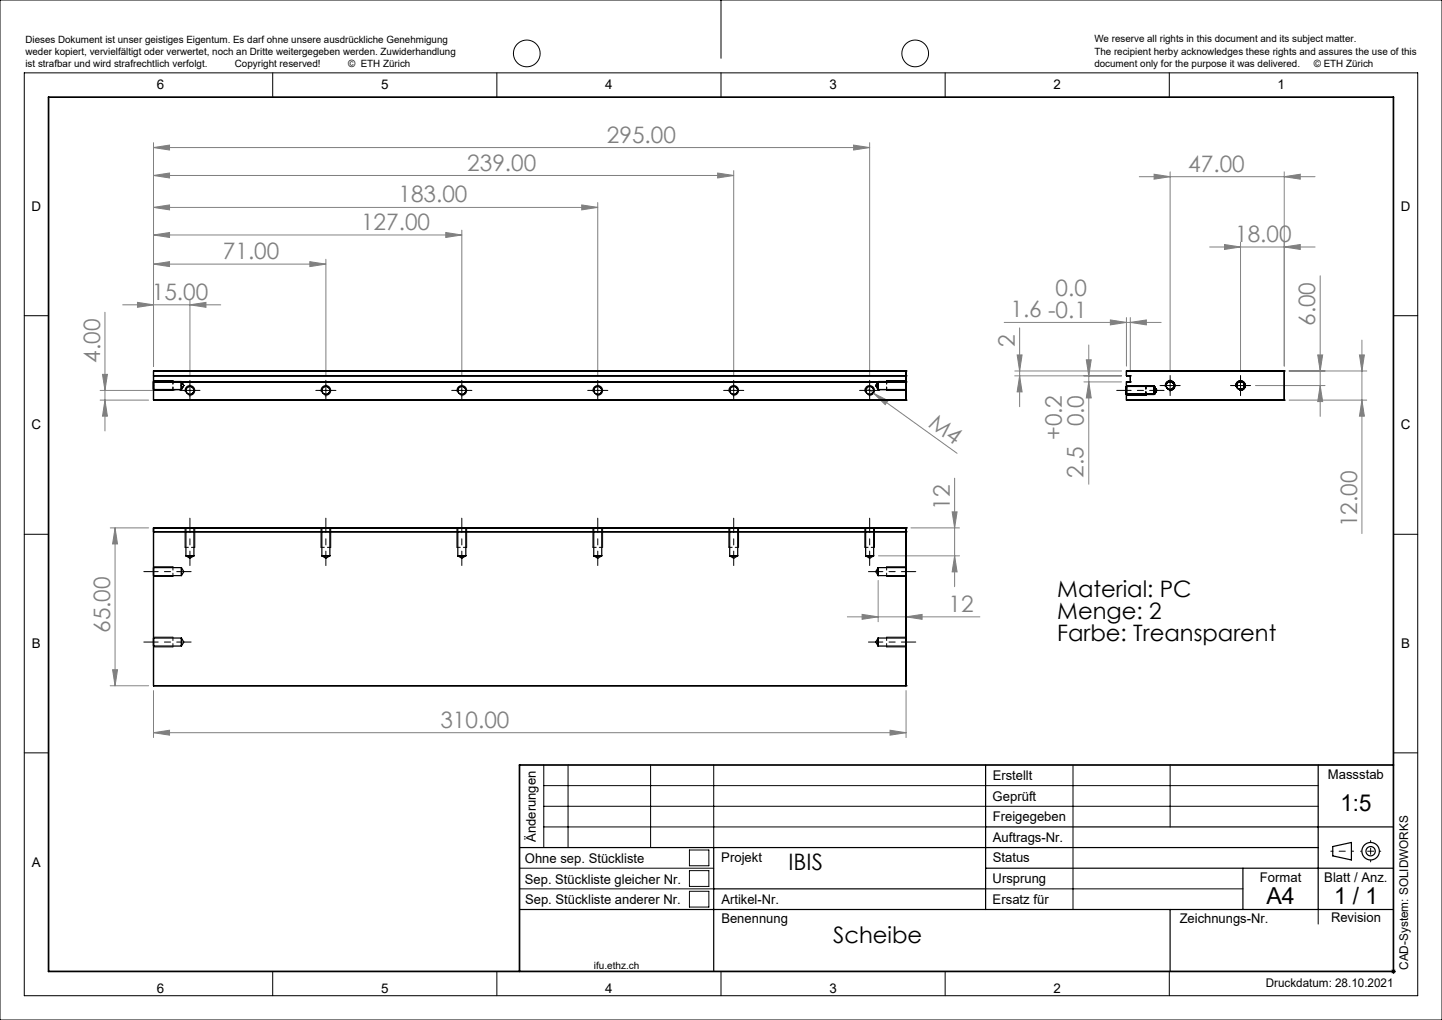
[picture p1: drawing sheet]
<svg xmlns="http://www.w3.org/2000/svg" width="297mm" height="210mm" viewBox="0 0 297 210" stroke-linecap="round" stroke-linejoin="round" font-family="sans-serif">
<g fill="none" stroke="#000" stroke-width=".21">
<path d="M0 0h297v210h-297zM5 15h287v190h-287zM56.2 15v5M102.3 15v5M148.5 0v12M148.5 15v5M194.7 15v5M240.8 15v5M5 65h5M31.6 78.4h4M39.1 79.1v2.5M67.1 79.1v2.5"/>
<path d="M95.1 79.1v2.5M123.1 79.1v2.5M151.1 79.1v2.5M179.1 79.1v2.5M182.6 78.4h4M232 79.4h4M239.8 79.4h2.5M240 79.6a1 1 0 0 1 .9-1.2 1 1 0 0 1 1.1 1.1 1 1 0 0 1-1.3 .8M241 78.1v2.5M254.3 79.4h2.5M254.5 79.6a1 1 0 0 1 .9-1.2 1 1 0 0 1 1.1 1.1 1 1 0 0 1-1.3 .8M255.5 78.1v2.5"/>
<path d="M287 65h5M31.6 80.4h4M37.9 80.4h2.5M38.2 80.6a1 1 0 0 1 .8-1.2 1 1 0 0 1 1.1 1.1 1 1 0 0 1-1.2 .8M65.9 80.4h2.5M66.2 80.6a1 1 0 0 1 .8-1.2 1 1 0 0 1 1.1 1.1 1 1 0 0 1-1.2 .8M93.9 80.4h2.5M94.2 80.6a1 1 0 0 1 .8-1.2 1 1 0 0 1 1.1 1.1 1 1 0 0 1-1.2 .8M121.9 80.4h2.5M122.2 80.6a1 1 0 0 1 .8-1.2 1 1 0 0 1 1.1 1.1 1 1 0 0 1-1.2 .8M149.9 80.4h2.5M150.2 80.6a1 1 0 0 1 .8-1.2 1 1 0 0 1 1.1 1.1 1 1 0 0 1-1.2 .8"/>
<path d="M177.9 80.4h2.5M178.2 80.6a1 1 0 0 1 .8-1.2 1 1 0 0 1 1.1 1.1 1 1 0 0 1-1.2 .8M182.6 80.4h4M232 81.4h4M5 110h5M31.6 116.7h4M31.6 118.7h4M38.1 108.7v4M40.1 108.7v4M66.1 108.7v4M68.1 108.7v4M94.1 108.7v4"/>
<path d="M96.1 108.7v4M122.1 108.7v4M124.1 108.7v4M150.1 108.7v4M152.1 108.7v4M178.1 108.7v4M180.1 108.7v4M182.6 116.7h4M182.6 118.7h4M287 110h5M31.6 131.2h4M31.6 133.2h4"/>
<path d="M182.6 131.2h4M182.6 133.2h4M5 155h5M112 157.5v17M117 157.5v17M134 157.5v17M147 157.5v17M221 157.5v29.8M241 157.5v12.8M287 155h5M107 178.8h40M112 166h159.5"/>
<path d="M112 161.8h159.5M112 170.3h91M142 175h4v3.3h-4zM142 179.3h4v3.2h-4zM107 183h40M142 183.5h4v3.3h-4zM203 183h53M271.5 187.3v3M286.6 199.6l.8 .8M287 199.5v1M287.4 199.6l-.8 .8M56.2 200v5"/>
<path d="M102.3 200v5M148.5 200v5M194.7 200v5M240.8 200v5M286.5 200h1"/>
<circle cx="108.5" cy="11" r="2.75"/>
<circle cx="188.5" cy="11" r="2.75"/>
</g>
<g fill="none" stroke="#000" stroke-width=".25">
<path d="M203 157.5v29.8M271.5 157.5v29.8M107 174.5h164.5M147 174.5v25.5M203 170.3h84M203 178.7h84M256 178.7v8.6M274.5 174.3l3.8-.8v3.6l-3.8-.9zM107 187.3h180M147 183h56M241 187.3v12.7"/>
<circle cx="282.3" cy="175.3" r="1.8"/>
<circle cx="282.3" cy="175.3" r=".96"/>
</g>
<g fill="none" stroke="#808080" stroke-width=".21">
<path d="M31.6 36.1l3.3-.5v1zM31.6 30.4l3.3-.5v1zM31.6 29.4v46M31.6 36.1h119.5M31.6 30.4h147.5M147.8 35.6l3.3 .5-3.3 .5zM151.1 35.1v42.2M175.8 29.9l3.3 .5-3.3 .5zM179.1 29.4v47.9M234.7 36.4h36.2M237.7 35.9l3.3 .5-3.3 .5zM241 35.4v40.9"/>
<path d="M264.5 36.4l3.3-.5v1zM264.5 35.4v40M31.6 54.4l3.3-.5v1zM31.6 48.4l3.3-.5v1zM31.6 42.7l3.3-.5v1zM31.6 54.4h35.5M31.6 48.4h63.5M31.6 42.7h91.5M63.8 53.9l3.3 .5-3.3 .5zM67.1 53.4v23.9M91.8 47.9l3.3 .5-3.3 .5zM95.1 47.4v29.9"/>
<path d="M119.8 42.2l3.3 .5-3.3 .5zM123.1 41.7v35.6M249.2 50.9h21.7M252.2 50.3l3.3 .6-3.3 .5zM255.5 49.9v26.4M264.5 50.9l3.3-.6v1.1zM271.9 56.8v28.9M21.1 77.1h1l-.5 3.3zM21.6 64.3v24.4M25.3 62.8h20.2M28.3 62.3l3.3 .5-3.3 .5zM39.1 62.8l3.3-.5v1z"/>
<path d="M39.1 61.8v15.5M178.3 79.8l18.8 13.5M206.8 66.4h32.4M209 76.4h22M209 77.4h22M209.5 73.1h1l-.5 3.3zM210 77.4l.5 3.3h-1zM210 67.5v16.2M223.2 78.6h7.8M223.7 74.1h1.1l-.6 3.3zM224.2 78.6l.6 3.3h-1.1zM224.2 71v28.7"/>
<path d="M228.7 65.9l3.3 .5-3.3 .5zM232 65.4v10M232.8 66.4l3.3-.5v1zM232.8 65.4v11M258.6 79.4h14.3M265.5 76.4h16M271.4 73.1h1l-.5 3.3zM271.9 79.4l.5 3.3h-1zM280 73.1h1l-.5 3.3zM280.5 70v39.8M20.6 82.4h10M20.6 80.4h15.4"/>
<path d="M21.6 82.4l.5 3.3h-1zM179.9 81l3 1.5-.6 .8zM196.6 98.4v22.4M265.5 82.4h16M280.5 82.4l.5 3.3h-1zM22.7 108.7h7.9M23.7 108.7l.5 3.3h-1zM23.7 108.7v32.5M180.9 119.5v8.5M180.9 114.4h16.7M187.6 108.7h10M196.1 105.4h1l-.5 3.3z"/>
<path d="M196.6 114.4l.5 3.3h-1zM23.2 137.9h1l-.5 3.3zM174.5 127h27.3M177.6 126.5l3.3 .5-3.3 .5zM186.6 127l3.3-.5v1zM22.7 141.2h7.9M31.6 150.8l3.3-.5v1.1zM31.6 142.2v9.7M31.6 150.9h155M183.3 150.3l3.3 .5-3.3 .6zM186.6 142.2v9.7"/>
</g>
<path d="M230 80.4h9.8M29.6 117.7h9.8M39.1 116.4v-9.7M67.1 116.4v-9.7M95.1 116.4v-9.7M123.1 116.4v-9.7M151.1 116.4v-9.7M178.9 117.7h9.7M179.1 116.4v-9.7M29.6 132.2h9.8M178.9 132.2h9.7" fill="none" stroke="#000" stroke-width=".21" stroke-dasharray="15.2 1.3 1.3 1.3" stroke-dashoffset="12.3"/>
<path d="M280.2 175.3h4.2" fill="none" stroke="#000" stroke-width=".21" stroke-dasharray="15.2 1.3 1.3 1.3" stroke-dashoffset="15.1"/>
<path d="M274.1 175.3h4.7" fill="none" stroke="#000" stroke-width=".21" stroke-dasharray="15.2 1.3 1.3 1.3" stroke-dashoffset="14.8"/>
<path d="M282.3 173.1v4.3" fill="none" stroke="#000" stroke-width=".21" stroke-dasharray="15.2 1.3 1.3 1.3" stroke-dashoffset="14.9"/>
<path d="M10 20h277v180h-277zM287 157.5h-180v42.5" fill="none" stroke="#000" stroke-width=".35"/>
<g fill="none" stroke="#000" stroke-width=".21" stroke-dasharray="15.2 1.3 1.3 1.3">
<path d="M39.1 79.1v-.8M67.1 79.1v-.8M95.1 79.1v-.8M123.1 79.1v-.8M151.1 79.1v-.8M179.1 79.1v-.8M239.8 79.4h-.9M241 78.1v-.8M242.3 79.4h.8M254.3 79.4h-.9M255.5 78.1v-.8M256.8 79.4h.8"/>
<path d="M37.9 80.4h-.9M39.1 81.6v.9M40.4 80.4h.8M65.9 80.4h-.9M67.1 81.6v.9M68.4 80.4h.8M93.9 80.4h-.9M95.1 81.6v.9M96.4 80.4h.8M121.9 80.4h-.9M123.1 81.6v.9M124.4 80.4h.8"/>
<path d="M149.9 80.4h-.9M151.1 81.6v.9M152.4 80.4h.8M177.9 80.4h-.9M179.1 81.6v.9M180.4 80.4h.8M241 80.6v.9M255.5 80.6v.9"/>
</g>
<g fill="none" stroke="#000" stroke-width=".21" stroke-dasharray="1.3 .6" stroke-dashoffset=".6">
<path d="M182.6 78.4v2M35.6 80.4v-2M236 81.4v-2M35.6 118.7v-2M38.1 112.7h2M66.1 112.7h2M94.1 112.7h2M122.1 112.7h2M150.1 112.7h2M178.1 112.7h2M182.6 116.7v2M35.6 133.2v-2"/>
<path d="M182.6 131.2v2"/>
</g>
<g fill="#808080">
<path d="M179.9 81l3 1.5-.6 .8z"/>
<path d="M63.8 53.9l3.3 .5-3.3 .5zM31.6 54.4l3.3-.5v1zM91.8 47.9l3.3 .5-3.3 .5zM31.6 48.4l3.3-.5v1zM119.8 42.2l3.3 .5-3.3 .5zM31.6 42.7l3.3-.5v1zM147.8 35.6l3.3 .5-3.3 .5zM31.6 36.1l3.3-.5v1zM175.8 29.9l3.3 .5-3.3 .5zM31.6 30.4l3.3-.5v1zM264.5 50.9l3.3-.6v1.1zM252.2 50.3l3.3 .6-3.3 .5z"/>
<path d="M28.3 62.3l3.3 .5-3.3 .5zM39.1 62.8l3.3-.5v1zM31.6 150.8l3.3-.5v1.1zM183.3 150.3l3.3 .5-3.3 .6zM177.6 126.5l3.3 .5-3.3 .5zM186.6 127l3.3-.5v1zM237.7 35.9l3.3 .5-3.3 .5zM264.5 36.4l3.3-.5v1z"/>
<path d="M232.8 66.4l3.3-.5v1zM228.7 65.9l3.3 .5-3.3 .5z"/>
<path d="M23.2 137.9h1l-.5 3.3zM23.7 108.7l.5 3.3h-1zM271.9 79.4l.5 3.3h-1zM271.4 73.1h1l-.5 3.3zM280.5 82.4l.5 3.3h-1zM280 73.1h1l-.5 3.3z"/>
<path d="M21.1 77.1h1l-.5 3.3zM21.6 82.4l.5 3.3h-1zM196.1 105.4h1l-.5 3.3zM196.6 114.4l.5 3.3h-1zM209.5 73.1h1l-.5 3.3zM210 77.4l.5 3.3h-1zM223.7 74.1h1.1l-.6 3.3zM224.2 78.6l.6 3.3h-1.1z"/>
</g>
<g fill="none" stroke="#000" stroke-width=".25">
<path d="M31.6 78.6h.1M31.6 76.4h.1M31.6 77.4h.1M31.6 78.6v1.6zM31.6 78.6h5.8l.5 .8-.5 .8h-5.8M31.6 76.4v6M31.6 76.4h155M31.6 77.4h155M31.6 78.6h155M37.4 78.6v1.6zM180.9 78.6v1.6zM186.6 76.4h.1"/>
<path d="M186.6 78.6h.1M186.6 77.4h.1M186.6 78.6v1.6zM186.6 78.6h-5.7l-.5 .8 .5 .8h5.7M186.6 76.4v6M232 76.4h.1M232 77.4h.1M232 78.6h.1M232 79.6v1.6zM232 76.4h32.5M232 77.4h.8M232 78.6h.8"/>
<path d="M232 79.6h5.8l.5 .8-.5 .8h-5.8M232 76.4v1M232 78.6v3.8M232.8 77.4v1.2M232.8 77.4h.1M232.8 78.6h.1M237.8 79.6v1.6zM264.5 76.4h.1M264.5 76.4v6M31.6 82.4h.1M31.6 82.4h155M186.6 82.4h.1"/>
<path d="M232 82.4h.1M232 82.4h32.5M264.5 82.4h.1M31.6 108.7h.1M31.6 109.5h.1M31.6 116.9v1.6zM31.6 108.7v32.5M31.6 116.9h5.8M31.6 108.7h155M31.6 109.5h155M37.4 116.9v1.6zM37.4 116.9l.5 .8-.5 .8h-5.8"/>
<path d="M38.3 108.7v5.7l.8 .5 .8-.5M38.3 108.7h1.6zM38.3 114.4h1.6zM39.9 108.7v5.7M66.3 108.7v5.7l.8 .5 .8-.5M66.3 108.7h1.6zM66.3 114.4h1.6zM67.9 108.7v5.7M94.3 108.7v5.7l.8 .5 .8-.5M94.3 108.7h1.6zM94.3 114.4h1.6zM95.9 108.7v5.7"/>
<path d="M122.3 108.7v5.7l.8 .5 .8-.5M122.3 108.7h1.6zM122.3 114.4h1.6zM123.9 108.7v5.7M150.3 108.7v5.7l.8 .5 .8-.5M150.3 108.7h1.6zM150.3 114.4h1.6zM151.9 108.7v5.7M178.3 108.7v5.7l.8 .5 .8-.5M178.3 114.4h1.6zM178.3 108.7h1.6zM179.9 108.7v5.7"/>
<path d="M180.9 116.9v1.6zM180.9 118.5h5.7M186.6 108.7h.1M186.6 109.5h.1M186.6 116.9v1.6zM186.6 108.7v32.5M186.6 116.9h-5.7l-.5 .8 .5 .8M31.6 131.4v1.6zM31.6 131.4h5.8M37.4 131.4v1.6zM37.4 131.4l.5 .8-.5 .8h-5.8M180.9 131.4v1.6z"/>
<path d="M180.9 133h5.7M186.6 131.4v1.6zM186.6 131.4h-5.7l-.5 .8 .5 .8M31.6 141.2h.1M31.6 141.2h155M186.6 141.2h.1"/>
<circle cx="241" cy="79.4" r=".83"/>
<circle cx="255.5" cy="79.4" r=".83"/>
<circle cx="39.1" cy="80.4" r=".82"/>
<circle cx="67.1" cy="80.4" r=".82"/>
<circle cx="95.1" cy="80.4" r=".82"/>
<circle cx="123.1" cy="80.4" r=".82"/>
<circle cx="151.1" cy="80.4" r=".82"/>
<circle cx="179.1" cy="80.4" r=".82"/>
</g>
<g font-size="4.8">
<text x="276.1" y="167">1:5</text>
<text x="260.8" y="186.2">A4</text>
<text x="274.8" y="186.2">1 / 1</text>
</g>
<g font-size="4.7" fill="#808080">
<text x="125" y="29.4">295.00</text>
<text x="96.3" y="35.1">239.00</text>
<text x="244.7" y="35.4">47.00</text>
<text x="82.1" y="41.7">183.00</text>
<text x="74.4" y="47.4">127.00</text>
<text x="45.9" y="53.4">71.00</text>
<text x="254.4" y="49.8">18.00</text>
<text x="31.3" y="61.7">15.00</text>
<text x="208.1" y="65.3">1.6 -0.1</text>
<text x="217.4" y="60.8">0.0</text>
<text x="209" y="71.4" transform="rotate(-90 209 71.4)">2</text>
<text x="270.9" y="67.1" transform="rotate(-90 270.9 67.1)">6.00</text>
<text x="20.6" y="74.6" transform="rotate(-90 20.6 74.6)">4.00</text>
<text x="191.1" y="87.8" transform="rotate(36 191.1 87.8)">M4</text>
<text x="223.2" y="87.8" transform="rotate(-90 223.2 87.8)">0.0</text>
<text x="218.7" y="90.6" transform="rotate(-90 218.7 90.6)">+0.2</text>
<text x="223.2" y="98.4" transform="rotate(-90 223.2 98.4)">2.5</text>
<text x="195.6" y="104.9" transform="rotate(-90 195.6 104.9)">12</text>
<text x="279.5" y="108.6" transform="rotate(-90 279.5 108.6)">12.00</text>
<text x="195.4" y="126">12</text>
<text x="22.7" y="130.3" transform="rotate(-90 22.7 130.3)">65.00</text>
<text x="90.7" y="149.8">310.00</text>
</g>
<g font-size="4.7">
<text x="217.7" y="123">Material: PC</text>
<text x="217.7" y="127.5">Menge: 2</text>
<text x="217.7" y="132">Farbe: Treansparent</text>
<text x="162.4" y="179.1">IBIS</text>
<text x="171.6" y="194.2">Scheibe</text>
</g>
<g font-size="2.7">
<text x="32.3" y="18.4">6</text>
<text x="78.5" y="18.4">5</text>
<text x="124.7" y="18.4">4</text>
<text x="170.8" y="18.4">3</text>
<text x="217" y="18.4">2</text>
<text x="263.2" y="18.4">1</text>
<text x="6.5" y="43.4">D</text>
<text x="288.5" y="43.4">D</text>
<text x="6.5" y="88.4">C</text>
<text x="288.5" y="88.4">C</text>
<text x="6.6" y="133.4">B</text>
<text x="288.6" y="133.4">B</text>
<text x="204.5" y="160.5">Erstellt</text>
<text x="273.5" y="160.5">Massstab</text>
<text x="204.4" y="164.9">Geprüft</text>
<text x="110.4" y="173.3" transform="rotate(-90 110.4 173.3)">Änderungen</text>
<text x="204.5" y="173.3">Auftrags-Nr.</text>
<text x="204.5" y="169">Freigegeben</text>
<text x="6.6" y="178.4">A</text>
<text x="108.1" y="177.7">Ohne sep. Stückliste</text>
<text x="148.6" y="177.6">Projekt</text>
<text x="204.5" y="177.5">Status</text>
<text x="108.1" y="181.9">Sep. Stückliste gleicher Nr.</text>
<text x="204.5" y="181.8">Ursprung</text>
<text x="259.5" y="181.6">Format</text>
<text x="272.8" y="181.6">Blatt / Anz.</text>
<text x="108.2" y="186.2">Sep. Stückliste anderer Nr.</text>
<text x="148.6" y="186">Artikel-Nr.</text>
<text x="148.6" y="190">Benennung</text>
<text x="204.5" y="186">Ersatz für</text>
<text x="243" y="190">Zeichnungs-Nr.</text>
<text x="274.1" y="189.9">Revision</text>
<text x="32.3" y="204.4">6</text>
<text x="78.5" y="204.4">5</text>
<text x="124.7" y="204.4">4</text>
<text x="170.8" y="204.4">3</text>
<text x="217" y="204.4">2</text>
</g>
<g font-size="2.5">
<text x="260.7" y="203.1">Druckdatum: 28.10.2021</text>
<text x="290" y="199.7" transform="rotate(-90 290 199.7)">CAD-System: SOLIDWORKS</text>
</g>
<g font-size="2.1">
<text x="5.2" y="8.8">Dieses Dokument ist unser geistiges Eigentum. Es darf ohne unsere ausdrückliche Genehmigung</text>
<text x="5.2" y="11.3">weder kopiert, vervielfältigt oder verwertet, noch an Dritte weitergegeben werden. Zuwiderhandlung</text>
<text x="225.4" y="8.7">We reserve all rights in this document and its subject matter.</text>
<text x="225.4" y="11.2">The recipient herby acknowledges these rights and assures the use of this</text>
<text x="5.2" y="13.8">ist strafbar und wird strafrechtlich verfolgt.</text>
<text x="48.4" y="13.8">Copyright reserved!</text>
<text x="71.7" y="13.8">© ETH Zürich</text>
<text x="225.4" y="13.7">document only for the purpose it was delivered.</text>
<text x="270.6" y="13.7">© ETH Zürich</text>
<text x="122.3" y="199.5">ifu.ethz.ch</text>
</g>
</svg>
